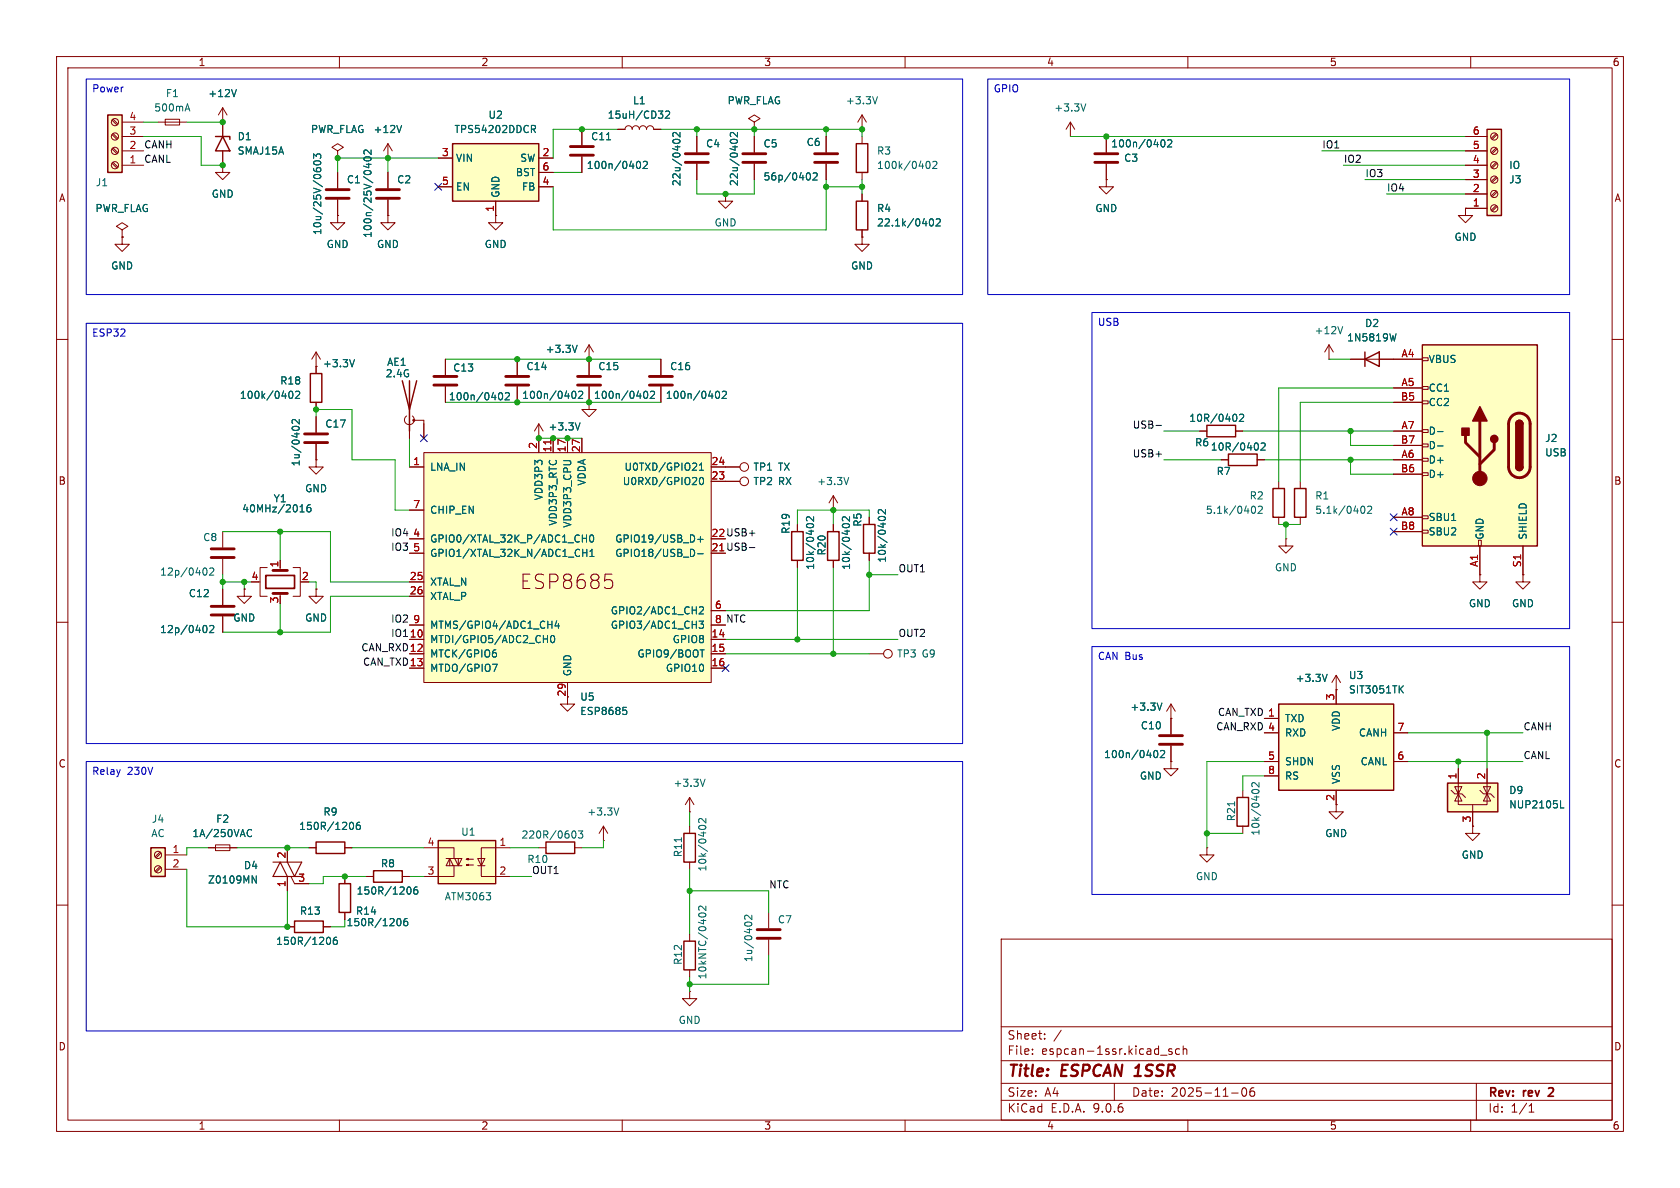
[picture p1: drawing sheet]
<svg xmlns="http://www.w3.org/2000/svg" width="297mm" height="210mm" viewBox="0 0 297 210" stroke-linecap="round" stroke-linejoin="round" font-family="sans-serif">
<g fill="none" stroke="#840000" stroke-width=".18">
<path d="M10 10h277v190h-277zM12 12h273v186h-273zM60 10v2M110 10v2M160 10v2M210 10v2M260 10v2M10 60h2M285 60h2M10 110h2M285 110h2M10 160h2"/>
<path d="M177 166h108v32h-108zM285 160h2M60 198v2M110 198v2M160 198v2M177 194.5h108M177 191.5h108M177 187.5h108M177 181.5h108M182.5 186.3v.1M182.5 185.5v.1M184.7 183.6v.1"/>
<path d="M184.7 182.8v.1M187.6 182.1l-1.3 2M197 191.5v3M205.2 186.5h1.1M207.2 185.5l-.4-.1-.2 .2 .1 .2 .5 .2v.3h-.6M208.5 185.5l-.4-.1-.3 .3v.4l.2 .2h.5M209.2 185.5l.2-.1 .3 .1 .1 .9M209.2 184.9v1.5M210 198v2M217.7 193.2h1.2M219.7 192.4l.2-.1a.81 .81 0 0 1 .6 .6 .81 .81 0 0 1-.3 .8l-.2 .1a.81 .81 0 0 1-.3-1.4zM221.7 192.3a.59 .59 0 0 0-.7 .6v.6l.1 .2 .4 .1 .2-.1 .1-.5-.1-.3h-.5l-.2 .3"/>
<path d="M260 198v2M261 191.5v6.5M270.3 196.6h.9M270.3 195.5l.4-.4v1.5"/>
</g>
<path d="M273.8 192.4h.1M274.6 192.9l-.9 .9h.9" fill="none" stroke="#840000" stroke-width=".3"/>
<path d="M200.5 190.2h1.2M201.1 188.5l-.4 .3" fill="none" stroke="#840000" stroke-width=".4"/>
<path d="M251.5 61h20.3v35.5h-20.3z" fill="#ffffc2"/>
<g fill="none" stroke="#840000" stroke-width=".18">
<path d="M189.2 24.1h.1M189.2 21.6l-.7 1.3M189.2 21.6l.8 1.3M189.2 21.6v2.5M195.6 31.8v1.2h1.2l-1.2 1.3-1.3-1.3h1.3M195.6 31.8h.1M195.6 24.1v2.8M195.6 29v2.8M259.1 36.8v1.3h1.2l-1.2 1.3-1.3-1.3h1.3M259.1 36.8h.1M71.9 73.5a.85 .85 0 0 0-.1 1.3 .85 .85 0 0 0 1.2 0 .85 .85 0 0 0-.1-1.3M72.4 72.4v5.1"/>
<path d="M73.2 74.3h1.7v3.2M78.7 63.5v2.8M78.7 68.3v2.8M91.4 63.5v2.8M91.4 68.3v2.8M95.2 77.5h.1M95.2 74.9l-.7 1.3M95.2 74.9l.8 1.3M95.2 74.9v2.6M212.1 76.2h1.3M218.4 76.2h1.3M234.9 63.5h.1"/>
<path d="M234.9 61l-.7 1.2M234.9 61l.8 1.2M234.9 61v2.5M238.8 63.5h12.7M246.4 68.6h5.1M246.4 71.1h5.1M246.4 76.2h5.1M246.4 78.7h5.1M251.5 63.2h1v.6h-1zM251.5 68.3h1v.5h-1zM251.5 70.9h1v.5h-1zM251.5 75.9h1v.6h-1z"/>
<path d="M251.5 78.5h1v.5h-1zM39.4 94v2.8M39.4 98.8v2.8M128.3 85.1h2.5M128.3 82.6h2.5M141 92.7v1.3M141 99.1v1.2M147.3 90.2h.1M147.3 87.6l-.7 1.3M147.3 87.6l.8 1.3M147.3 87.6v2.6M147.3 92.7v1.3"/>
<path d="M147.3 99.1v1.2M215.9 81.3h1.3M222.2 81.3h1.3M246.4 81.3h5.1M246.4 83.8h5.1M246.4 91.4h5.1M246.4 94h5.1M251.5 81h1v.5h-1zM251.5 83.6h1v.5h-1zM251.5 91.2h1v.5h-1zM251.5 93.7h1v.5h-1zM261.4 95.5h.5v1h-.5z"/>
<path d="M261.6 96.5v5.1M269.2 96.5v5.1M39.4 104.1v2.8M39.4 109v2.8M153.7 115.6h2.5M100.3 123.2v1.3h1.3l-1.3 1.2-1.2-1.2h1.2M36.8 149.9h5.1M38.1 149.4h2.5v1h-2.5zM50.8 149.9v2.5M50.8 154.9v2.6M51.4 154.9l.7 1.3h2.5M54.6 149.9h1.3"/>
<path d="M61 149.9h1.2M95.2 149.9h1.3M101.6 149.9h1.3M106.7 148.6h.1M106.7 146.1l-.8 1.2M106.7 146.1l.7 1.2M106.7 146.1v2.5M121.9 143.5h.1M121.9 141v2.5M121.9 146.1v1.2M121.9 152.4v1.3M121.9 141l-.7 1.2"/>
<path d="M121.9 141l.8 1.2"/>
<circle cx="131.6" cy="85.1" r=".76"/>
<circle cx="131.6" cy="82.5" r=".76"/>
<circle cx="157" cy="115.6" r=".76"/>
</g>
<g fill="none" stroke="#840000" stroke-width=".25">
<path d="M71.1 67.3l1.3 5.1 1.3-5.1M72.4 67.3v8.9M213.4 75.2h5v2h-5zM241.3 63.5l2.5-1.3v2.6zM241.3 62.2v2.6M251.5 61h20.3v35.5h-20.3zM268 74.9a.64 .64 0 0 1 .6-.6 .64 .64 0 0 1 .6 .6M140 94h2v5.1h-2zM146.3 94h2v5.1h-2zM217.2 80.3h5v2h-5zM268 82.6a.64 .64 0 0 0 .6 .6 .64 .64 0 0 0 .6-.6M55.9 148.8h5.1v2.1h-5.1z"/>
<path d="M96.5 148.8h5.1v2.1h-5.1zM120.9 147.3h2v5.1h-2z"/>
</g>
<g fill="none" stroke="#840000" stroke-width=".51">
<path d="M193.5 28.7h4.1M193.5 27.2h4.1M76.7 66.5h4.1M76.7 68.1h4.1M89.4 66.5h4.1M89.4 68.1h4.1M259.1 77v1.2l2.5 2.6M261.6 74.4v10.2M264.2 78.2v1.3l-2.6 2.5M267.3 73.6a1.91 1.91 0 0 1 2-.4 1.91 1.91 0 0 1 1.2 1.7v7.7a1.91 1.91 0 0 1-1.9 1.8 1.91 1.91 0 0 1-1.9-1.8v-7.8l.2-.7zM37.3 97h4.1M37.3 98.6h4.1"/>
<path d="M37.3 107.2h4.1M37.3 108.7h4.1"/>
</g>
<g fill="#840000" stroke="#840000" stroke-width=".25">
<path d="M268 74.9h1.2v7.7h-1.2z"/>
<path d="M268.2 74.5a.64 .64 0 0 1 .6-.2 .64 .64 0 0 1 .4 .6h-1.2z"/>
<path d="M268 82.6h1.2a.64 .64 0 0 1-.6 .6 .64 .64 0 0 1-.6-.6z"/>
<path d="M261.6 71.9l1.3 2.5h-2.6z"/>
<path d="M258.4 75.7h1.3v1.3h-1.3z"/>
<circle cx="264.2" cy="77.6" r=".63"/>
</g>
<g fill="#840000" stroke="#840000" stroke-width=".18">
<circle cx="261.6" cy="84.6" r="1.27"/>
<circle cx="73.2" cy="74.3" r=".18"/>
</g>
<g fill="none" stroke="#006464" stroke-width=".18">
<path d="M192 18.4l-.5 1.2M205.2 25.2l.1-.4 .2-.1a.68 .68 0 0 1 .5 .6 .68 .68 0 0 1-.5 .7l-.2-.1-.1-.4M206.4 24.8l.5-.1 .3 .4-.8 .9h.8M237.4 57.7l-.5 1.3M246.8 59l-.3 1.3M88.1 69.9l.1-.4 .2-.1a.68 .68 0 0 1 .5 .6 .68 .68 0 0 1-.5 .7l-.2-.1-.1-.4M89.3 69.5l.5-.1 .3 .4-.8 .9h.8M101.1 69.6l.1-.3 .2-.1a.68 .68 0 0 1 .4 .6 .68 .68 0 0 1-.4 .6l-.2-.1-.1-.4M102.3 69.3l.5-.1 .2 .3-.8 .9h.8M102.5 74.7l-.4 1.3M218.2 73.2a.68 .68 0 0 1 .5 .7 .68 .68 0 0 1-.5 .6M219.1 73.3l.5-.1 .3 .4-.8 .9h.8"/>
<path d="M222 78.3a.68 .68 0 0 1 .5 .6 .68 .68 0 0 1-.5 .7M222.9 78.4l.5-.1 .3 .4-.8 .9h.8M254.1 76.3h1M254.1 78.8h1M142.6 93.1v-.1a.68 .68 0 0 1 .6-.5 .68 .68 0 0 1 .6 .5v.1M143.8 91.4v.7l-.9-.7-.3 .2 .1 .5M149 93.1l-.1-.1a.68 .68 0 0 1 .7-.5 .68 .68 0 0 1 .6 .5l-.1 .1M150 84.4l-.4 1.3M150.2 91.4v.7l-.9-.7-.4 .2 .1 .5M36 100.5l.2-.1a.68 .68 0 0 1 .4 .6 .68 .68 0 0 1-.4 .7l-.2-.1M36 110.6h.2a.68 .68 0 0 1 .4 .6 .68 .68 0 0 1-.4 .6h-.2M37.1 100.5l.5-.1 .2 .4-.8 .9h.8"/>
<path d="M37.1 110.7l.5-.1 .2 .3-.8 .9h.8M124.6 137.7l-.4 1.3M43.7 147.4l.2 .4 .3 .1 .3-.1M44.5 146.8l-.3-.2-.3 .1-.2 .5M44.6 154.8l.7 1.3v-1.3M62 145.4h.1a.68 .68 0 0 1 .4 .6 .68 .68 0 0 1-.4 .6h-.1M63.6 145.4h-.4a.86 .86 0 0 0 0 1.2l.5-.1v-.4l-.2-.3h-.3l-.2 .3M101.3 146.9h.1a.68 .68 0 0 1 .4 .6 .68 .68 0 0 1-.4 .7l-.1-.1M102.2 146.9h.8l-.4 .5 .4 .1v.5l-.2 .2-.6-.2M109.4 142.8l-.4 1.3M120.5 148.1v.7M123.6 146.4l-.1-.1a.68 .68 0 0 1 .7-.4 .68 .68 0 0 1 .6 .4l-.1 .1"/>
<path d="M124.8 144.7v.8l-.9-.8-.4 .2 .1 .5"/>
</g>
<path d="M48.3 152.4h5l-1.2 2.5-1.3-2.5M50.8 154.9l-1.3-2.5-1.2 2.5h5" fill="none" stroke="#840000" stroke-width=".2"/>
<path d="M262.9 22.9h2.5v15.2h-2.5z" fill="#ffffc2"/>
<path d="M262.9 22.9h2.5v15.2h-2.5z" fill="none" stroke="#840000" stroke-width=".25"/>
<g fill="none" stroke="#840000" stroke-width=".18">
<path d="M259.1 36.8h3.8M259.1 34.3h3.8M259.1 31.8h3.8M259.1 29.2h3.8M259.1 26.7h3.8M259.1 24.1h3.8M264.5 36.3l-.9 .9M264.5 33.8l-.9 .8M264.5 31.2l-.9 .9M264.5 28.7l-.9 .8M264.5 26.2l-.9 .8M264.5 23.6l-.9 .9"/>
<path d="M264.7 36.5l-.9 .8M264.7 34l-.9 .8M264.7 31.4l-.9 .9M264.7 28.9l-.9 .8M264.7 26.3l-.9 .9M264.7 23.8l-.9 .8"/>
<circle cx="264.2" cy="29.2" r=".63"/>
<circle cx="264.2" cy="34.3" r=".63"/>
<circle cx="264.2" cy="31.7" r=".63"/>
<circle cx="264.2" cy="36.8" r=".63"/>
<circle cx="264.2" cy="26.7" r=".63"/>
<circle cx="264.2" cy="24.1" r=".63"/>
</g>
<path d="M255.9 138.4h8.9v5.1h-8.9z" fill="#ffffc2"/>
<path d="M255.9 138.4h8.9v5.1h-8.9z" fill="none" stroke="#840000" stroke-width=".25"/>
<path d="M256.5 139.7l.7 .6h1.2l.7 .7M257.8 139.7v.6l.6-1.2h-1.2l.6 1.2M257.8 135.9v4.4M261.6 139.7l.7 .6h1.2l.7 .7M262.3 139.1h1.2l-.6 1.2zM262.9 135.9v4.4M257.8 140.3v1.9h5.1v-1.9M257.8 140.3l.6 1.3h-1.2zM260.3 142.2v3.9M262.9 140.3l.6 1.3h-1.2z" fill="none" stroke="#840000" stroke-width=".18"/>
<path d="M275.9 142.8h.6" fill="none" stroke="#006464" stroke-width=".18"/>
<path d="M77.5 148.6h10.1v7.6h-10.1z" fill="#ffffc2"/>
<path d="M38.1 24.1h2.5v.5M39.4 24.1l1.2 2.6h-2.5zM77.5 148.6h10.1v7.6h-10.1z" fill="none" stroke="#840000" stroke-width=".25"/>
<g fill="none" stroke="#840000" stroke-width=".18">
<path d="M39.4 19.1v5M39.4 19.1l-.8 1.2M39.4 19.1l.7 1.2M27.9 21.6h5.1M29.2 21.1h2.5v1h-2.5zM39.4 21.6h.1M39.4 29.2v1.3h1.2l-1.2 1.3-1.3-1.3h1.3M39.4 29.2h.1M39.4 26.7v2.5M59.7 26.7l1-.7-1-.6-1 .6 1 .7v1.2M59.7 27.9h.1M59.7 30.5v2.8"/>
<path d="M59.7 35.3v2.8M68.6 27.9h.1M68.6 25.4l-.8 1.3M68.6 25.4l.7 1.3M68.6 25.4v2.5M68.6 30.5v2.8M68.6 35.3v2.8M102.9 22.9v2.8M102.9 27.7v2.8M21.6 40.6l1-.6-1-.6-1 .6 1 .6v1.3M21.6 41.9h.1M74.9 149.9h5.4v1.9"/>
<path d="M78.9 151.8h2.8l-.7 1.2-.6-1.2M79.5 151.8v1.2M80.1 153l-.6-1.2-.6 1.2h2.8M80.3 153v1.9h-5.4M81 151.8v1.2M82.4 151.9l.4-.1v.2l-.4-.1h1.3M82.4 152.9l.4-.1v.2l-.4-.1h1.3M84.5 151.8h1.2l-.6 1.2zM84.5 153h1.2M90.2 149.9h-5.1v5h5.1M121.9 175.3v1.2h1.3l-1.3 1.3-1.3-1.3h1.3M121.9 175.3h.1"/>
</g>
<g fill="none" stroke="#006464" stroke-width=".18">
<path d="M32.8 19.3h.6M33.1 18.4l.5 1.2M41.8 15.8l-.4 1.3M55.4 28v-.8l.5 .4 .1-.3h.6l.1 .2-.1 .5M55.4 29.8l.1 .3M55.6 28.5a.69 .69 0 0 1 1.1 .3 .72 .72 0 0 1-1.3-.1zM55.9 30.1v-.2l.3-.3 .4 .1 .1 .4M64.5 27.8a.69 .69 0 0 1 1.1 .3 .72 .72 0 0 1-1.3-.1zM64.8 29.1h.8M65.2 28.9v.8l-.9-.3M65.6 26.5v.8l-.9-.8-.4 .3 .2 .4M71 22.2l-.4 1.2"/>
<path d="M107.2 24.7h.8M112.5 29l.1-.4 .2-.1a.68 .68 0 0 1 .5 .7 .68 .68 0 0 1-.5 .6l-.2-.1-.1-.4M113.7 28.6l.5-.1 .2 .4-.7 .9h.7"/>
</g>
<path d="M57.7 33.5h4M57.7 35.1h4M66.5 33.5h4.1M66.5 35.1h4.1M100.8 25.9h4.1M100.8 27.4h4.1" fill="none" stroke="#840000" stroke-width=".51"/>
<path d="M19 20.3h2.6v10.2h-2.6z" fill="#ffffc2"/>
<path d="M19 20.3h2.6v10.2h-2.6zM120.9 166.4h2v5.1h-2z" fill="none" stroke="#840000" stroke-width=".25"/>
<g fill="none" stroke="#840000" stroke-width=".18">
<path d="M19.8 28.9l.9 .8M19.8 26.3l.9 .9M19.8 23.8l.9 .8M19.8 21.3l.9 .8M20 28.7l.9 .8M20 26.2l.9 .8M20 23.6l.9 .9M20 21.1l.9 .8M21.6 29.2h3.8M21.6 26.7h3.8M21.6 24.1h3.8M21.6 21.6h3.8"/>
<path d="M21.6 41.9v1.3h1.3l-1.3 1.3-1.3-1.3h1.3M21.6 41.9h.1M49.5 99.1v1.2M45.7 102.9h.3M47.2 100.3h-1.2v5.1h1.2M49.5 104.9v.5M51.8 100.3h1.3v5.1h-1.3M121.9 165.1v1.3M121.9 171.5v1.2M135.9 161.3v2.8M135.9 166.1v2.8"/>
<circle cx="20.3" cy="21.6" r=".63"/>
<circle cx="20.3" cy="29.2" r=".63"/>
<circle cx="20.3" cy="26.7" r=".63"/>
<circle cx="20.3" cy="24.1" r=".63"/>
</g>
<path d="M48.3 100.8h2.5M48.3 104.9h2.5M133.9 164.3h4M133.9 165.9h4" fill="none" stroke="#840000" stroke-width=".51"/>
<path d="M53 90.5h.8M53.3 89.4l.1-.2v1.3M54.9 89.2l-.4 .1a.86 .86 0 0 0 0 1.2l.4-.1 .1-.4-.3-.3h-.2l-.2 .3M123.5 161.8a.68 .68 0 0 1 .7-.4 .68 .68 0 0 1 .6 .4M124.8 160.2v.8l-.9-.8-.4 .2 .1 .5M131.6 163.3a.79 .79 0 0 1 1.3 0M132.9 161.8v.8l-.9-.8-.4 .2 .2 .5" fill="none" stroke="#006464" stroke-width=".18"/>
<path d="M47 101.7h5.1v2.3h-5.1z" fill="none" stroke="#840000" stroke-width=".3"/>
<path d="M26.7 149.9h2.5v5h-2.5z" fill="#ffffc2"/>
<path d="M26.7 149.9h2.5v5h-2.5zM66 153.9h5.1v2.1h-5.1z" fill="none" stroke="#840000" stroke-width=".25"/>
<g fill="none" stroke="#840000" stroke-width=".18">
<path d="M28.3 150.6l-.9 .9M28.3 153.2l-.9 .8M28.5 150.8l-.9 .8M28.5 153.3l-.9 .9M29.2 151.1h3.8M29.2 153.7h3.8M64.8 154.9h1.2M71.1 154.9h1.3"/>
<circle cx="27.9" cy="151.1" r=".63"/>
<circle cx="27.9" cy="153.7" r=".63"/>
</g>
<path d="M72.1 156.9l.1-.1a.68 .68 0 0 1 .5 .6 .68 .68 0 0 1-.5 .7l-.1-.1M73.8 156.8l-.4 .1a.86 .86 0 0 0 0 1.2l.4-.2 .1-.4-.3-.2h-.2l-.3 .2" fill="none" stroke="#006464" stroke-width=".18"/>
<path d="M74.9 80h50.8v40.7h-50.8z" fill="#ffffc2"/>
<g fill="none" stroke="#840000" stroke-width=".18">
<path d="M95.2 77.5v2.5M97.8 77.5v2.5M100.3 77.5v2.5M102.9 77.5v2.5M104.1 71.1v1.3h1.3l-1.3 1.3-1.2-1.3h1.2M104.1 71.1h.1M104.1 63.5v2.8M104.1 68.3v2.8M116.8 63.5v2.8M116.8 68.3v2.8M72.4 82.6h2.5M72.4 90.2h2.5"/>
<path d="M72.4 95.3h2.5M72.4 97.8h2.5M74.9 80h50.8v40.7h-50.8zM125.7 82.6h2.6M125.7 85.1h2.6M72.4 102.9h2.5M72.4 105.4h2.5M72.4 110.5h2.5M72.4 113h2.5M72.4 115.6h2.5M72.4 118.1h2.5M107 101.5h1.2"/>
<path d="M107.8 102.5l.5 .4v.7l-.5 .4M125.7 110.5h2.6M125.7 113h2.6M125.7 115.6h2.6M125.7 118.1h2.6M125.7 108h2.6M100.3 120.7v2.5M61 154.9v1.3M50.8 163.8h1.3M57.1 163.8h1.3M61 161.3v1.3"/>
</g>
<g fill="none" stroke="#006464" stroke-width=".18">
<path d="M113.8 69.6l.1-.3 .2-.1a.68 .68 0 0 1 .4 .6 .68 .68 0 0 1-.4 .6l-.2-.1-.1-.4M115 69.3l.5-.1 .2 .3-.8 .9h.8M126.5 69.6l.1-.3 .2-.1a.68 .68 0 0 1 .4 .6 .68 .68 0 0 1-.4 .6l-.2-.1-.1-.4M127.7 69.3l.5-.1 .2 .3-.8 .9h.8M103 94.6v1.2M103 95.2h.7M103 97.1v1.3M103 97.7h.7M103.7 94.6v1.2M103.7 97.1v1.3M104.3 98.4h.7M104.3 97.5l.4-.4v1.3"/>
<path d="M104.4 94.6h.1a.68 .68 0 0 1 .5 .6 .68 .68 0 0 1-.5 .6 .84 .84 0 0 1-.1-1.2zM122.6 97.2l.2 .4-.2 .7M123.3 95.3h1M123.3 97.9h1M123.6 83.1h.8M123.6 82.2l.4-.3v1.2M123.8 84.5l.1-.1a.68 .68 0 0 1 .5 .6 .68 .68 0 0 1-.5 .7l-.1-.2-.2-.3zM123.8 94.9v.9M87.1 117.4h.8l-.5 1.3M87.3 115.4h.2l.3 .2-.1 .4-.4 .1M87.7 114.9h-.4M96.1 112.9h.7"/>
<path d="M96.8 112.3v1.3M96.8 110.4h.8M97.5 112.4l.1-.1a.68 .68 0 0 1 .5 .7 .68 .68 0 0 1-.5 .6 .84 .84 0 0 1-.1-1.2zM97.6 109.8v1.3M98.4 109.7l-.3 .9h.8M98.7 110.2v.9M123.6 109.8h.8l-.5 .5 .4 .1v.5l-.2 .2-.5-.2M123.6 107.4l.5-.1 .3 .3-.8 .9h.8M123.8 114.9h.7M124.1 114.9v1.2M110.1 125h.6M110.3 125.5h.3l.2 .3-.1 .4-.4 .1"/>
<path d="M57.9 165.7h.1a.68 .68 0 0 1 .5 .6 .68 .68 0 0 1-.5 .6h-.1M59.5 165.7h-.3a.86 .86 0 0 0 0 1.2l.4-.1v-.4l-.2-.2h-.2l-.3 .2M70.3 162.4h.2a.68 .68 0 0 1 .4 .6 .68 .68 0 0 1-.4 .6h-.2M72 162.4h-.4a.86 .86 0 0 0 0 1.2l.4-.1 .1-.4-.2-.2h-.3l-.2 .2"/>
</g>
<path d="M97.4 77.8v.7" fill="none" stroke="#a90000" stroke-width=".18"/>
<path d="M59.9 156.2h2.1v5.1h-2.1zM52.1 162.8h5v2h-5z" fill="none" stroke="#840000" stroke-width=".25"/>
<path d="M102.1 66.5h4.1M102.1 68.1h4.1M114.8 66.5h4.1M114.8 68.1h4.1" fill="none" stroke="#840000" stroke-width=".51"/>
<path d="M80 25.4h15.2v10.2h-15.2z" fill="#ffffc2"/>
<path d="M80 25.4h15.2v10.2h-15.2zM151.4 25.4h2v5.1h-2zM151.4 35.6h2v5h-2zM54.9 66h2v5.1h-2zM152.7 92.7h2v5.1h-2zM225 86.4h2.1v5h-2.1zM228.9 86.4h2v5h-2z" fill="none" stroke="#840000" stroke-width=".25"/>
<g fill="none" stroke="#840000" stroke-width=".18">
<path d="M59.7 38.1v1.3h1.3l-1.3 1.2-1.3-1.2h1.3M59.7 38.1h.1M77.5 27.9h2.5M77.5 33h2.5M87.6 38.1v1.3h1.3l-1.3 1.2-1.2-1.2h1.2M87.6 38.1h.1M87.6 35.6v2.5M95.2 27.9h2.6M95.2 33h2.6M95.2 30.5h2.6M109.2 22.9h1.3a.64 .64 0 0 1 .6-.7 .64 .64 0 0 1 .7 .7 .64 .64 0 0 1 .6-.7 .64 .64 0 0 1 .6 .7 .64 .64 0 0 1 .7-.7 .64 .64 0 0 1 .6 .7 .64 .64 0 0 1 .6-.7 .64 .64 0 0 1 .7 .7h1.2M123.2 24.1v2.8"/>
<path d="M123.2 29v2.8M128.3 34.3v1.3h1.2l-1.2 1.2-1.3-1.2h1.3M128.3 34.3h.1M133.3 21.6l1.1-.6-1.1-.7-1 .7 1 .6v1.3M133.3 22.9h.1M133.3 24.1v2.8M133.3 29v2.8M146 24.1v2.8M146 29v2.8M152.4 22.9h.1M152.4 20.3v2.6M152.4 24.1v1.3"/>
<path d="M152.4 30.5v1.3M152.4 34.3v1.3M152.4 20.3l-.8 1.3M152.4 20.3l.8 1.3M152.4 41.9v1.3h1.3l-1.3 1.3-1.3-1.3h1.3M152.4 41.9h.1M152.4 40.6v1.3M55.9 64.8h.1M55.9 62.2v3.8M55.9 71.1v1.3M55.9 73.7v2.8M55.9 78.5v2.8"/>
<path d="M55.9 62.2l-.8 1.3M55.9 62.2l.7 1.3M104.1 63.5h.1M104.1 61l-.7 1.2M104.1 61l.8 1.2M104.1 61v2.5M55.9 81.3v1.3h1.2l-1.2 1.2-1.3-1.2h1.3M55.9 81.3h.1M153.7 91.4v1.3M153.7 97.8v1.3M226.1 85.1v1.3M226.1 91.4v1.3"/>
<path d="M227.3 95.3v1.2h1.3l-1.3 1.3-1.2-1.3h1.2M227.3 95.3h.1M229.9 85.1v1.3M229.9 91.4v1.3M43.2 104.1v1.3h1.2l-1.2 1.3-1.3-1.3h1.3M43.2 104.1h.1M55.9 104.1v1.3h1.2l-1.2 1.3-1.3-1.3h1.3M55.9 104.1h.1M261.6 101.6v1.3h1.3l-1.3 1.2-1.3-1.2h1.3M261.6 101.6h.1M269.2 101.6v1.3h1.3l-1.3 1.2-1.2-1.2h1.2M269.2 101.6h.1"/>
<path d="M207 127h.1M207 124.5l-.8 1.2M207 124.5l.8 1.2M207 124.5v2.5M213.4 149.9v1.2h1.2l-1.2 1.3-1.3-1.3h1.3M213.4 149.9h.1M260.3 146.1v1.2h1.3l-1.3 1.3-1.2-1.3h1.2M260.3 146.1h.1"/>
</g>
<g fill="none" stroke="#006464" stroke-width=".18">
<path d="M116.4 19.6h.8l-.5 .5M117.7 19.8l.4-.2 .3 .4-.8 .9h.8M155.1 17.1l-.4 1.3M93.9 22.2h.5l.3 .2-.1 .4h-.7M94.3 22.8l.4 .6M117.1 20.2l.1 .2-.1 .4M119 25.2l-.1-.2a.68 .68 0 0 1 .7-.4 .68 .68 0 0 1 .6 .4v.2M120.2 23.4v.8l-.9-.8-.4 .3 .2 .4M129.2 25.2l-.1-.2a.68 .68 0 0 1 .6-.4 .68 .68 0 0 1 .7 .4l-.1 .2M130.4 23.4v.8l-.9-.8-.4 .3 .1 .4M142.7 30.6h.1a.68 .68 0 0 1 .5 .6 .68 .68 0 0 1-.5 .6h-.1M143.8 30.7l.4-.1 .3 .3-.8 .9h.8"/>
<path d="M163.7 29l.1-.4 .2-.1a.68 .68 0 0 1 .4 .7 .68 .68 0 0 1-.4 .6l-.2-.1-.1-.4M164.4 38.8l.2-.1a.68 .68 0 0 1 .4 .6 .68 .68 0 0 1-.4 .6l-.2-.1-.1-.3zM164.9 28.6l.5-.1 .2 .4-.8 .9h.8M165.5 38.8l.5-.1 .2 .3-.7 .9h.7M51.1 69.6l.1-.3 .2-.1a.68 .68 0 0 1 .4 .6 .68 .68 0 0 1-.4 .6l-.2-.1-.1-.4M51.6 75.7a.79 .79 0 0 1 1.3 0M52.3 69.3l.4-.1 .3 .3-.8 .9h.8M52.9 74.2v.7l-.9-.7-.4 .2 .2 .5M62.7 63.6l-.5 1.2M102 61l-.4 1.3M155.3 91.8v-.1a.68 .68 0 0 1 .6-.4 .68 .68 0 0 1 .6 .4v.1M156.5 90.1v.8l-.9-.8-.3 .2 .1 .5"/>
<path d="M221.4 89.6l.1-.1a.68 .68 0 0 1 .5 .6 .68 .68 0 0 1-.5 .6l-.1-.1M222.4 89.6l.5-.1 .3 .3-.8 .9h.8M240.7 89.6l.2-.1a.68 .68 0 0 1 .4 .6 .68 .68 0 0 1-.4 .6l-.2-.1M241.8 89.6l.5-.1 .2 .3-.8 .9h.8M205.4 124.3l-.4 1.2"/>
</g>
<path d="M121.2 27.2h4M121.2 28.7h4M131.3 27.2h4.1M131.3 28.7h4.1M144 27.2h4.1M144 28.7h4.1M53.8 76.7h4.1M53.8 78.2h4.1" fill="none" stroke="#840000" stroke-width=".51"/>
<path d="M226.1 124.5h20.3v15.2h-20.3z" fill="#ffffc2"/>
<path d="M226.1 124.5h20.3v15.2h-20.3zM218.7 141h2v5.1h-2z" fill="none" stroke="#840000" stroke-width=".25"/>
<g fill="none" stroke="#840000" stroke-width=".18">
<path d="M39.4 29.2h.1M39.4 21.6h.1M39.4 21.6v2.5M39.4 26.7v2.5M59.7 27.9h.1M59.7 38.1h.1M59.7 30.5v2.8M59.7 35.3v2.8M68.6 38.1v1.3h1.2l-1.2 1.2-1.3-1.2h1.3M68.6 38.1h.1M68.6 27.9h.1M68.6 30.5v2.8"/>
<path d="M68.6 35.3v2.8M77.5 27.9h2.5M77.5 33h2.5M87.6 38.1h.1M87.6 35.6v2.5M95.2 27.9h2.6M95.2 33h2.6M95.2 30.5h2.6M102.9 22.9v2.8M102.9 27.7v2.8M109.2 22.9h1.3M115.6 22.9h1.2"/>
<path d="M123.2 24.1v2.8M123.2 29v2.8M133.3 22.9h.1M133.3 24.1v2.8M133.3 29v2.8M146 24.1v2.8M146 29v2.8M152.4 34.3v1.3M195.6 31.8h.1M195.6 24.1v2.8M195.6 29v2.8M259.1 36.8h.1"/>
<path d="M259.1 36.8h3.8M259.1 34.3h3.8M259.1 31.8h3.8M259.1 29.2h3.8M259.1 26.7h3.8M259.1 24.1h3.8M21.6 41.9h.1M152.4 41.9h.1M152.4 40.6v1.3M55.9 64.8h.1M55.9 64.8v1.2M55.9 71.1v1.3"/>
<path d="M55.9 73.7v2.8M55.9 78.5v2.8M72.4 74.9v2.6M74.9 74.9v2.6M78.7 63.5v2.8M78.7 68.3v2.8M91.4 63.5v2.8M91.4 68.3v2.8M95.2 77.5h.1M95.2 77.5v2.5M97.8 77.5v2.5M100.3 77.5v2.5"/>
<path d="M102.9 77.5v2.5M104.1 63.5h.1M104.1 71.1h.1M104.1 63.5v2.8M104.1 68.3v2.8M116.8 63.5v2.8M116.8 68.3v2.8M212.1 76.2h1.3M218.4 76.2h1.3M238.8 63.5h2.5M243.8 63.5h7.7M246.4 68.6h5.1"/>
<path d="M246.4 71.1h5.1M246.4 76.2h5.1M246.4 78.7h5.1M49.5 99.1v1.2M55.9 81.3h.1M72.4 82.6h2.5M72.4 90.2h2.5M72.4 95.3h2.5M72.4 97.8h2.5M125.7 82.6h5.1M125.7 85.1h5.1M141 92.7v1.3"/>
<path d="M141 99.1v1.2M147.3 92.7v1.3M147.3 99.1v1.2M153.7 91.4v1.3M153.7 97.8v1.3M215.9 81.3h1.3M222.2 81.3h1.3M246.4 81.3h5.1M246.4 83.8h5.1M246.4 91.4h5.1M246.4 94h5.1M261.6 96.5v5.1"/>
<path d="M269.2 96.5v5.1M39.4 104.1v2.8M39.4 109v2.8M43.2 104.1h.1M55.9 104.1h.1M72.4 102.9h2.5M72.4 105.4h2.5M72.4 110.5h2.5M72.4 113h2.5M72.4 115.6h2.5M72.4 118.1h2.5M125.7 110.5h2.6"/>
<path d="M125.7 113h2.6M125.7 115.6h2.6M125.7 118.1h2.6M125.7 108h2.6M236.2 119.4v5.1M236.2 119.4l-.7 1.3M236.2 119.4l.8 1.3M261.6 101.6h.1M269.2 101.6h.1M100.3 120.7v2.5M207 134.6v1.3h1.3l-1.3 1.3-1.3-1.3h1.3M207 134.6h.1"/>
<path d="M207 127h.1M207 127v2.8M207 131.8v2.8M219.7 139.7v1.3M223.5 127h2.6M223.5 129.5h2.6M223.5 134.6h2.6M223.5 137.2h2.6M236.2 121.9h.1M236.2 139.7v3.8h1.3l-1.3 1.3-1.3-1.3h1.3M246.4 129.5h2.5M246.4 134.6h2.5"/>
<path d="M257.8 135.9v2.5M262.9 135.9v2.5M36.8 149.9h1.3M40.6 149.9h1.3M50.8 149.9v2.5M50.8 154.9v2.6M52.1 156.2h2.5M54.6 149.9h1.3M61 154.9v1.3M61 149.9h1.2M64.8 154.9h1.2M71.1 154.9h1.3"/>
<path d="M219.7 146.1v1.2M260.3 146.1h.1M260.3 143.5v2.6M50.8 163.8h1.3M57.1 163.8h1.3M61 161.3v1.3"/>
</g>
<g fill="none" stroke="#006464" stroke-width=".18">
<path d="M41.8 15.8l-.4 1.3M116.4 19.6h.8l-.5 .5M117.7 19.8l.4-.2 .3 .4-.8 .9h.8M55.4 28v-.8l.5 .4 .1-.3h.6l.1 .2-.1 .5M55.4 29.8l.1 .3M55.6 28.5a.69 .69 0 0 1 1.1 .3 .72 .72 0 0 1-1.3-.1zM55.9 30.1v-.2l.3-.3 .4 .1 .1 .4M64.5 27.8a.69 .69 0 0 1 1.1 .3 .72 .72 0 0 1-1.3-.1zM64.8 29.1h.8M65.2 28.9v.8l-.9-.3M65.6 26.5v.8l-.9-.8-.4 .3 .2 .4M71 22.2l-.4 1.2"/>
<path d="M93.9 22.2h.5l.3 .2-.1 .4h-.7M94.3 22.8l.4 .6M107.2 24.7h.8M112.5 29l.1-.4 .2-.1a.68 .68 0 0 1 .5 .7 .68 .68 0 0 1-.5 .6l-.2-.1-.1-.4M113.7 28.6l.5-.1 .2 .4-.7 .9h.7M117.1 20.2l.1 .2-.1 .4M119 25.2l-.1-.2a.68 .68 0 0 1 .7-.4 .68 .68 0 0 1 .6 .4v.2M120.2 23.4v.8l-.9-.8-.4 .3 .2 .4M129.2 25.2l-.1-.2a.68 .68 0 0 1 .6-.4 .68 .68 0 0 1 .7 .4l-.1 .2M130.4 23.4v.8l-.9-.8-.4 .3 .1 .4M142.7 30.6h.1a.68 .68 0 0 1 .5 .6 .68 .68 0 0 1-.5 .6h-.1M143.8 30.7l.4-.1 .3 .3-.8 .9h.8"/>
<path d="M164.4 38.8l.2-.1a.68 .68 0 0 1 .4 .6 .68 .68 0 0 1-.4 .6l-.2-.1-.1-.3zM165.5 38.8l.5-.1 .2 .3-.7 .9h.7M205.2 25.2l.1-.4 .2-.1a.68 .68 0 0 1 .5 .6 .68 .68 0 0 1-.5 .7l-.2-.1-.1-.4M206.4 24.8l.5-.1 .3 .4-.8 .9h.8M246.8 59l-.3 1.3M51.1 69.6l.1-.3 .2-.1a.68 .68 0 0 1 .4 .6 .68 .68 0 0 1-.4 .6l-.2-.1-.1-.4M51.6 75.7a.79 .79 0 0 1 1.3 0M52.3 69.3l.4-.1 .3 .3-.8 .9h.8M52.9 74.2v.7l-.9-.7-.4 .2 .2 .5M62.7 63.6l-.5 1.2M88.1 69.9l.1-.4 .2-.1a.68 .68 0 0 1 .5 .6 .68 .68 0 0 1-.5 .7l-.2-.1-.1-.4M89.3 69.5l.5-.1 .3 .4-.8 .9h.8"/>
<path d="M101.1 69.6l.1-.3 .2-.1a.68 .68 0 0 1 .4 .6 .68 .68 0 0 1-.4 .6l-.2-.1-.1-.4M102 61l-.4 1.3M102.3 69.3l.5-.1 .2 .3-.8 .9h.8M102.5 74.7l-.4 1.3M113.8 69.6l.1-.3 .2-.1a.68 .68 0 0 1 .4 .6 .68 .68 0 0 1-.4 .6l-.2-.1-.1-.4M115 69.3l.5-.1 .2 .3-.8 .9h.8M126.5 69.6l.1-.3 .2-.1a.68 .68 0 0 1 .4 .6 .68 .68 0 0 1-.4 .6l-.2-.1-.1-.4M127.7 69.3l.5-.1 .2 .3-.8 .9h.8M218.2 73.2a.68 .68 0 0 1 .5 .7 .68 .68 0 0 1-.5 .6M219.1 73.3l.5-.1 .3 .4-.8 .9h.8M222 78.3a.68 .68 0 0 1 .5 .6 .68 .68 0 0 1-.5 .7M222.9 78.4l.5-.1 .3 .4-.8 .9h.8"/>
<path d="M254.1 76.3h1M254.1 78.8h1M53 90.5h.8M53.3 89.4l.1-.2v1.3M54.9 89.2l-.4 .1a.86 .86 0 0 0 0 1.2l.4-.1 .1-.4-.3-.3h-.2l-.2 .3M103 94.6v1.2M103 95.2h.7M103 97.1v1.3M103 97.7h.7M103.7 94.6v1.2M103.7 97.1v1.3M104.3 98.4h.7"/>
<path d="M104.3 97.5l.4-.4v1.3M104.4 94.6h.1a.68 .68 0 0 1 .5 .6 .68 .68 0 0 1-.5 .6 .84 .84 0 0 1-.1-1.2zM122.6 97.2l.2 .4-.2 .7M123.3 95.3h1M123.3 97.9h1M123.6 83.1h.8M123.6 82.2l.4-.3v1.2M123.8 84.5l.1-.1a.68 .68 0 0 1 .5 .6 .68 .68 0 0 1-.5 .7l-.1-.2-.2-.3zM123.8 94.9v.9M142.6 93.1v-.1a.68 .68 0 0 1 .6-.5 .68 .68 0 0 1 .6 .5v.1M143.8 91.4v.7l-.9-.7-.3 .2 .1 .5M149 93.1l-.1-.1a.68 .68 0 0 1 .7-.5 .68 .68 0 0 1 .6 .5l-.1 .1"/>
<path d="M150.2 91.4v.7l-.9-.7-.4 .2 .1 .5M155.3 91.8v-.1a.68 .68 0 0 1 .6-.4 .68 .68 0 0 1 .6 .4v.1M156.5 90.1v.8l-.9-.8-.3 .2 .1 .5M36 110.6h.2a.68 .68 0 0 1 .4 .6 .68 .68 0 0 1-.4 .6h-.2M37.1 110.7l.5-.1 .2 .3-.8 .9h.8M87.1 117.4h.8l-.5 1.3M87.3 115.4h.2l.3 .2-.1 .4-.4 .1M87.7 114.9h-.4M96.1 112.9h.7M96.8 112.3v1.3M96.8 110.4h.8M97.5 112.4l.1-.1a.68 .68 0 0 1 .5 .7 .68 .68 0 0 1-.5 .6 .84 .84 0 0 1-.1-1.2z"/>
<path d="M97.6 109.8v1.3M98.4 109.7l-.3 .9h.8M98.7 110.2v.9M123.6 109.8h.8l-.5 .5 .4 .1v.5l-.2 .2-.5-.2M123.6 107.4l.5-.1 .3 .3-.8 .9h.8M123.8 114.9h.7M124.1 114.9v1.2M234.6 119.2l-.4 1.3M110.1 125h.6M110.3 125.5h.3l.2 .3-.1 .4-.4 .1M204 133.1l.1-.3 .2-.1a.68 .68 0 0 1 .4 .6 .68 .68 0 0 1-.4 .6l-.2-.1-.1-.4M205.2 132.8l.5-.1 .2 .3-.8 .9h.8"/>
<path d="M205.4 124.3l-.4 1.2M222.6 138.3v.8l-.9-.8-.4 .3 .1 .5M247.5 121.8l.6 .7M248.1 121.2l-.7 .8M43.7 147.4l.2 .4 .3 .1 .3-.1M44.5 146.8l-.3-.2-.3 .1-.2 .5M44.6 154.8l.7 1.3v-1.3M62 145.4h.1a.68 .68 0 0 1 .4 .6 .68 .68 0 0 1-.4 .6h-.1M63.6 145.4h-.4a.86 .86 0 0 0 0 1.2l.5-.1v-.4l-.2-.3h-.3l-.2 .3M72.1 156.9l.1-.1a.68 .68 0 0 1 .5 .6 .68 .68 0 0 1-.5 .7l-.1-.1M73.8 156.8l-.4 .1a.86 .86 0 0 0 0 1.2l.4-.2 .1-.4-.3-.2h-.2l-.3 .2M218.3 141.7v.8"/>
<path d="M221.4 140.1l-.1-.1a.68 .68 0 0 1 .6-.5 .68 .68 0 0 1 .7 .5l-.1 .1M275.9 142.8h.6M57.9 165.7h.1a.68 .68 0 0 1 .5 .6 .68 .68 0 0 1-.5 .6h-.1M59.5 165.7h-.3a.86 .86 0 0 0 0 1.2l.4-.1v-.4l-.2-.2h-.2l-.3 .2M70.3 162.4h.2a.68 .68 0 0 1 .4 .6 .68 .68 0 0 1-.4 .6h-.2M72 162.4h-.4a.86 .86 0 0 0 0 1.2l.4-.1 .1-.4-.2-.2h-.3l-.2 .2"/>
</g>
<path d="M205 130h4M205 131.6h4" fill="none" stroke="#840000" stroke-width=".51"/>
<path d="M204.4 75.2h.9M132.5 96.8h1" fill="none" stroke="#0f0f0f" stroke-width=".18"/>
<g fill="none" stroke="#009600" stroke-width=".18">
<path d="M25.4 24.1h10.2v5.1h3.8M25.4 21.6h2.5M33 21.6h6.4M68.6 27.9v2.6M77.5 27.9h-17.8v2.6M97.8 30.5h5.1M109.2 22.9h-11.4v5M116.8 22.9h35.6v1.2M123.2 31.8v2.5h10.1v-2.5M123.2 22.9v1.2M133.3 22.9v1.2M146 31.8v8.8h-48.2v-7.6"/>
<path d="M146 22.9v1.2M146 33h6.4M152.4 31.8v2.5M189.2 24.1h69.9M233.7 26.7h25.4M237.5 29.2h21.6M241.3 31.8h17.8M245.1 34.3h14M55.9 73.7v-1.3h6.3v8.9h7.6v8.9h2.6M72.4 77.5v5.1M78.7 71.1h38.1M78.7 63.5h38.1"/>
<path d="M95.2 77.5h7.7M205.7 76.2h6.4M219.7 76.2h26.7M234.9 63.5h3.9M238.8 76.2v2.5h7.6M246.4 71.1h-16.5v14M246.4 68.6h-20.3v16.5M39.4 94h19v8.9h14M49.5 94v5.1M147.3 90.2v2.5M153.7 91.4v-1.2h-12.7v2.5M153.7 99.1v8.9h-25.4"/>
<path d="M205.7 81.3h10.2M223.5 81.3h22.9M226.1 92.7h3.8M227.3 92.7v2.6M238.8 81.3v2.5h7.6M39.4 101.6v2.5M39.4 102.9h5M43.2 102.9v1.2M49.5 106.7v5.1M54.6 102.9h1.3v1.2M72.4 105.4h-14v6.4h-19M128.3 115.6h25.4"/>
<path d="M128.3 113h30.4M141 100.3v12.7M147.3 100.3v15.3M153.7 101.6h5M223.5 134.6h-10.1v15.3M223.5 137.2h-3.8v2.5M248.9 134.6h20.3M248.9 129.5h20.3M257.8 134.6v1.3M262.9 129.5v6.4M33 153.7v10.1h17.8v-6.3M36.8 149.9h-3.8v1.2"/>
<path d="M41.9 149.9h12.7M62.2 149.9h12.7M64.8 154.9h-7.7v1.3h-2.5M72.4 154.9h2.5M90.2 154.9h3.8M90.2 149.9h5M106.7 148.6v1.3h-3.8M121.9 157.5h14v3.8M121.9 143.5v2.6M121.9 153.7v11.4M213.4 147.3h6.3M58.4 163.8h2.6"/>
<path d="M121.9 172.7v2.6M135.9 168.9v5.1h-14"/>
</g>
<path d="M76.9 32.4l1.2 1.2M78.1 32.4l-1.2 1.2M74.3 76.9l1.2 1.2M75.5 76.9l-1.2 1.2M245.8 90.8l1.2 1.2M245.8 93.4l1.2 1.2M247 90.8l-1.2 1.2M247 93.4l-1.2 1.2M127.7 117.5l1.2 1.2M128.9 117.5l-1.2 1.2" fill="none" stroke="#000084" stroke-width=".18"/>
<path d="M15.2 14h155v38.1h-155zM174.6 14h102.9v38.1h-102.9zM15.2 57.2h155v74.2h-155zM193 55.2h84.5v55.9h-84.5zM193 114.3h84.5v43.8h-84.5zM15.2 134.6h155v47.6h-155z" fill="none" stroke="#0000c2" stroke-width=".18"/>
<path d="M97.4 77.8v.7" fill="none" stroke="#a90000" stroke-width=".18"/>
<g fill="#009600" stroke="#009600" stroke-width=".18">
<circle cx="146" cy="22.9" r=".46"/>
<circle cx="152.4" cy="22.9" r=".46"/>
<circle cx="133.3" cy="22.9" r=".46"/>
<circle cx="128.3" cy="34.3" r=".46"/>
<circle cx="146" cy="33" r=".46"/>
<circle cx="152.4" cy="33" r=".46"/>
<circle cx="257.8" cy="134.6" r=".46"/>
<circle cx="262.9" cy="129.5" r=".46"/>
<circle cx="227.3" cy="92.7" r=".46"/>
<circle cx="213.4" cy="147.3" r=".46"/>
<circle cx="195.6" cy="24.1" r=".46"/>
<circle cx="238.8" cy="81.3" r=".46"/>
<circle cx="238.8" cy="76.2" r=".46"/>
<circle cx="147.3" cy="90.2" r=".46"/>
<circle cx="153.7" cy="101.6" r=".46"/>
<circle cx="147.3" cy="115.6" r=".46"/>
<circle cx="141" cy="113" r=".46"/>
<circle cx="102.9" cy="22.9" r=".46"/>
<circle cx="123.2" cy="22.9" r=".46"/>
<circle cx="39.4" cy="21.6" r=".46"/>
<circle cx="50.8" cy="149.9" r=".46"/>
<circle cx="50.8" cy="163.8" r=".46"/>
<circle cx="61" cy="154.9" r=".46"/>
<circle cx="121.9" cy="174" r=".46"/>
<circle cx="100.3" cy="77.5" r=".46"/>
<circle cx="91.4" cy="63.5" r=".46"/>
<circle cx="91.4" cy="71.1" r=".46"/>
<circle cx="104.1" cy="63.5" r=".46"/>
<circle cx="104.1" cy="71.1" r=".46"/>
<circle cx="95.2" cy="77.5" r=".46"/>
<circle cx="97.8" cy="77.5" r=".46"/>
<circle cx="49.5" cy="111.8" r=".46"/>
<circle cx="121.9" cy="157.5" r=".46"/>
<circle cx="39.4" cy="29.2" r=".46"/>
<circle cx="68.6" cy="27.9" r=".46"/>
<circle cx="59.7" cy="27.9" r=".46"/>
<circle cx="39.4" cy="102.9" r=".46"/>
<circle cx="55.9" cy="72.4" r=".46"/>
<circle cx="49.5" cy="94" r=".46"/>
<circle cx="43.2" cy="102.9" r=".46"/>
</g>
<text font-size="3.5" fill="#840000" x="91.9" y="104.4">ESP8685</text>
<g font-size="2.8" fill="#840000">
<text x="178" y="190.9">Title:</text>
<text x="187.7" y="190.9">ESPCAN</text>
<text x="201.5" y="190.9">1SSR</text>
</g>
<g font-size="2.1" fill="#840000">
<text x="178" y="184">Sheet:</text>
<text x="178" y="186.7">File:</text>
<text x="184.1" y="186.7">espcan-1ssr.kicad_sch</text>
<text x="178" y="196.9">KiCad</text>
<text x="178" y="194.1">Size:</text>
<text x="184.7" y="194.1">A4</text>
<text x="185.7" y="196.9">E.D.A.</text>
<text x="193.3" y="196.9">9.0.6</text>
<text x="200" y="194.1">Date:</text>
<text x="207" y="194.1">2025-11-06</text>
<text x="263" y="194.3">Rev:</text>
<text x="263" y="196.9">Id:</text>
<text x="267.1" y="196.9">1/1</text>
<text x="269.4" y="194.3">rev</text>
<text x="274.5" y="194.3">2</text>
</g>
<g font-size="1.8" fill="#840000">
<text x="35" y="11.9">1</text>
<text x="85" y="11.9">2</text>
<text x="135" y="11.9">3</text>
<text x="185" y="11.9">4</text>
<text x="235" y="11.9">5</text>
<text x="285" y="11.9">6</text>
<text x="10.3" y="35.9">A</text>
<text x="285.3" y="35.9">A</text>
<text x="10.3" y="85.9">B</text>
<text x="285.3" y="85.9">B</text>
<text x="125.7" y="95">22 USB+</text>
<text x="100.1" y="123.2" transform="rotate(-90 100.1 123.2)">29</text>
<text x="10.3" y="135.9">C</text>
<text x="285.3" y="135.9">C</text>
<text x="10.3" y="185.9">D</text>
<text x="285.3" y="185.9">D</text>
<text x="35" y="199.9">1</text>
<text x="85" y="199.9">2</text>
<text x="135" y="199.9">3</text>
<text x="185" y="199.9">4</text>
<text x="235" y="199.9">5</text>
<text x="285" y="199.9">6</text>
</g>
<g font-size="1.8" fill="#0000c2">
<text x="16.2" y="16.6">Power</text>
<text x="175.6" y="16.6">GPIO</text>
<text x="16.2" y="59.8">ESP32</text>
<text x="194" y="57.9">USB</text>
<text x="194" y="117">CAN Bus</text>
<text x="16.2" y="137.3">Relay</text>
<text x="22.5" y="137.3">230V</text>
</g>
<g font-size="1.8" fill="#006464">
<text x="29.2" y="17.4">F1</text>
<text x="36.7" y="17.4">+12V</text>
<text x="27.2" y="19.9">500mA</text>
<text x="54.9" y="23.7">PWR_FLAG</text>
<text x="65.9" y="23.7">+12V</text>
<text x="80.2" y="23.7">TPS54202DDCR</text>
<text x="86.3" y="21.2">U2</text>
<text x="107.3" y="21.2">15uH/CD32</text>
<text x="111.8" y="18.6">L1</text>
<text x="128.5" y="18.6">PWR_FLAG</text>
<text x="149.5" y="18.6">+3.3V</text>
<text x="186.3" y="19.9">+3.3V</text>
<text x="41.9" y="25">D1</text>
<text x="41.9" y="27.5">SMAJ15A</text>
<text x="80.5" y="28.8">VIN</text>
<text x="91.9" y="28.8">SW</text>
<text x="104.4" y="25">C11</text>
<text x="124.7" y="26.3">C4</text>
<text x="134.9" y="26.3">C5</text>
<text x="142.5" y="26">C6</text>
<text x="154.9" y="27.5">R3</text>
<text x="196.4" y="26.3">100n/0402</text>
<text x="198.6" y="28.8">C3</text>
<text x="16.8" y="33.1">J1</text>
<text x="37.3" y="35.2">GND</text>
<text x="61.2" y="32.6">C1</text>
<text x="70.1" y="32.6">C2</text>
<text x="80.5" y="33.9">EN</text>
<text x="88.5" y="35.1" transform="rotate(-90 88.5 35.1)">GND</text>
<text x="91.1" y="31.3">BST</text>
<text x="92.2" y="33.9">FB</text>
<text x="103.6" y="30.1">100n/0402</text>
<text x="120.5" y="33" transform="rotate(-90 120.5 33)">22u/0402</text>
<text x="130.7" y="33" transform="rotate(-90 130.7 33)">22u/0402</text>
<text x="134.9" y="32.1">56p/0402</text>
<text x="154.9" y="30.1">100k/0402</text>
<text x="266.7" y="32.6">J3</text>
<text x="266.7" y="30.1">IO</text>
<text x="16.8" y="37.7">PWR_FLAG</text>
<text x="57" y="41.6" transform="rotate(-90 57 41.6)">10u/25V/0603</text>
<text x="126.2" y="40.2">GND</text>
<text x="154.9" y="37.7">R4</text>
<text x="154.9" y="40.2">22.1k/0402</text>
<text x="193.5" y="37.7">GND</text>
<text x="19.6" y="47.9">GND</text>
<text x="57.7" y="44">GND</text>
<text x="65.9" y="42.2" transform="rotate(-90 65.9 42.2)">100n/25V/0402</text>
<text x="66.5" y="44">GND</text>
<text x="85.6" y="44">GND</text>
<text x="150.4" y="47.9">GND</text>
<text x="257" y="42.8">GND</text>
<text x="232.3" y="59.3">+12V</text>
<text x="241.2" y="58">D2</text>
<text x="57" y="65.1">+3.3V</text>
<text x="68.3" y="64.9">AE1</text>
<text x="80" y="65.9">C13</text>
<text x="93" y="65.6">C14</text>
<text x="96.4" y="62.6">+3.3V</text>
<text x="105.7" y="65.6">C15</text>
<text x="118.4" y="65.6">C16</text>
<text x="238.1" y="60.6">1N5819W</text>
<text x="252.5" y="64.4">VBUS</text>
<text x="42.3" y="70.7">100k/0402</text>
<text x="49.4" y="68.2">R18</text>
<text x="68.1" y="66.9">2.4G</text>
<text x="79.3" y="71">100n/0402</text>
<text x="92.2" y="70.7">100n/0402</text>
<text x="104.9" y="70.7">100n/0402</text>
<text x="117.6" y="70.7">100n/0402</text>
<text x="252.5" y="69.4">CC1</text>
<text x="252.5" y="72">CC2</text>
<text x="57.4" y="75.8">C17</text>
<text x="96.9" y="76.3">+3.3V</text>
<text x="210.1" y="74.8">10R/0402</text>
<text x="252.5" y="77.1">D-</text>
<text x="53.2" y="82.5" transform="rotate(-90 53.2 82.5)">1u/0402</text>
<text x="75.9" y="83.4">LNA_IN</text>
<text x="110.3" y="83.4">U0TXD/GPIO21</text>
<text x="133.1" y="83.4">TP1 TX</text>
<text x="211.2" y="79.1">R6</text>
<text x="214" y="79.9">10R/0402</text>
<text x="252.5" y="79.6">D-</text>
<text x="252.5" y="82.1">D+</text>
<text x="273.1" y="78.3">J2</text>
<text x="273.1" y="80.9">USB</text>
<text x="48.3" y="89">Y1</text>
<text x="53.8" y="87.2">GND</text>
<text x="96.1" y="88.5" transform="rotate(-90 96.1 88.5)">VDD3P3</text>
<text x="103.7" y="85.9" transform="rotate(-90 103.7 85.9)">VDDA</text>
<text x="110" y="86">U0RXD/GPIO20</text>
<text x="133.1" y="86">TP2 RX</text>
<text x="144.4" y="86">+3.3V</text>
<text x="215" y="84.2">R7</text>
<text x="220.8" y="88.5">R2</text>
<text x="232.4" y="88.5">R1</text>
<text x="252.5" y="84.7">D+</text>
<text x="35.8" y="95.9">C8</text>
<text x="42.7" y="90.8">40MHz/2016</text>
<text x="75.9" y="91">CHIP_EN</text>
<text x="98.7" y="93" transform="rotate(-90 98.7 93)">VDD3P3_RTC</text>
<text x="101.2" y="93.4" transform="rotate(-90 101.2 93.4)">VDD3P3_CPU</text>
<text x="139.8" y="94.5" transform="rotate(-90 139.8 94.5)">R19</text>
<text x="152.5" y="93.2" transform="rotate(-90 152.5 93.2)">R5</text>
<text x="213.1" y="91">5.1k/0402</text>
<text x="232.4" y="91">5.1k/0402</text>
<text x="252.5" y="92.3">SBU1</text>
<text x="252.5" y="94.8">SBU2</text>
<text x="262.5" y="95.5" transform="rotate(-90 262.5 95.5)">GND</text>
<text x="270.1" y="95.5" transform="rotate(-90 270.1 95.5)">SHIELD</text>
<text x="28.2" y="102">12p/0402</text>
<text x="75.9" y="96.1">GPIO0/XTAL_32K_P/ADC1_CH0</text>
<text x="75.9" y="98.7">GPIO1/XTAL_32K_N/ADC1_CH1</text>
<text x="108.7" y="96.1">GPIO19/USB_D+</text>
<text x="108.7" y="98.7">GPIO18/USB_D-</text>
<text x="144.1" y="100.8" transform="rotate(-90 144.1 100.8)">10k/0402</text>
<text x="146.2" y="98.3" transform="rotate(-90 146.2 98.3)">R20</text>
<text x="150.5" y="100.8" transform="rotate(-90 150.5 100.8)">10k/0402</text>
<text x="156.8" y="99.6" transform="rotate(-90 156.8 99.6)">10k/0402</text>
<text x="225.3" y="101.2">GND</text>
<text x="33.3" y="105.8">C12</text>
<text x="75.9" y="103.7">XTAL_N</text>
<text x="75.9" y="106.3">XTAL_P</text>
<text x="259.6" y="107.5">GND</text>
<text x="267.2" y="107.5">GND</text>
<text x="28.2" y="112.1">12p/0402</text>
<text x="41.1" y="110.1">GND</text>
<text x="53.8" y="110.1">GND</text>
<text x="75.9" y="111.4">MTMS/GPIO4/ADC1_CH4</text>
<text x="75.9" y="113.9">MTDI/GPIO5/ADC2_CH0</text>
<text x="107.9" y="108.8">GPIO2/ADC1_CH2</text>
<text x="107.9" y="111.4">GPIO3/ADC1_CH3</text>
<text x="118.8" y="113.9">GPIO8</text>
<text x="75.9" y="116.4">MTCK/GPIO6</text>
<text x="75.9" y="119">MTDO/GPIO7</text>
<text x="101.2" y="119.6" transform="rotate(-90 101.2 119.6)">GND</text>
<text x="112.6" y="116.4">GPIO9/BOOT</text>
<text x="117.6" y="119">GPIO10</text>
<text x="158.5" y="116.4">TP3 G9</text>
<text x="102.5" y="124.1">U5</text>
<text x="199.7" y="125.8">+3.3V</text>
<text x="229" y="120.8">+3.3V</text>
<text x="238.4" y="122.8">SIT3051TK</text>
<text x="238.4" y="120.2">U3</text>
<text x="102.5" y="126.6">ESP8685</text>
<text x="201.6" y="129.1">C10</text>
<text x="227.1" y="127.9">TXD</text>
<text x="227.1" y="130.4">RXD</text>
<text x="237.1" y="129.3" transform="rotate(-90 237.1 129.3)">VDD</text>
<text x="240.1" y="130.4">CANH</text>
<text x="195.1" y="134.2">100n/0402</text>
<text x="227.1" y="135.5">SHDN</text>
<text x="240.4" y="135.5">CANL</text>
<text x="119" y="139.3">+3.3V</text>
<text x="201.4" y="138">GND</text>
<text x="227.1" y="138">RS</text>
<text x="237.1" y="138.7" transform="rotate(-90 237.1 138.7)">VSS</text>
<text x="266.7" y="140.6">D9</text>
<text x="266.7" y="143.1">NUP2105L</text>
<text x="26.7" y="148.2">AC</text>
<text x="26.7" y="145.6">J4</text>
<text x="33.9" y="148.2">1A/250VAC</text>
<text x="38.1" y="145.6">F2</text>
<text x="52.8" y="146.9">150R/1206</text>
<text x="57.1" y="144.4">R9</text>
<text x="81.4" y="147.9">U1</text>
<text x="92.1" y="148.4">220R/0603</text>
<text x="103.7" y="144.4">+3.3V</text>
<text x="218.5" y="145.3" transform="rotate(-90 218.5 145.3)">R21</text>
<text x="222.9" y="147.8" transform="rotate(-90 222.9 147.8)">10k/0402</text>
<text x="234.2" y="148.2">GND</text>
<text x="43" y="153.8">D4</text>
<text x="67.2" y="153.5">R8</text>
<text x="120.8" y="151.6" transform="rotate(-90 120.8 151.6)">R11</text>
<text x="125.1" y="154.2" transform="rotate(-90 125.1 154.2)">10k/0402</text>
<text x="211.3" y="155.8">GND</text>
<text x="258.3" y="152">GND</text>
<text x="36.7" y="156.4">Z0109MN</text>
<text x="52.9" y="161.9">R13</text>
<text x="62.8" y="161.9">R14</text>
<text x="62.9" y="158.3">150R/1206</text>
<text x="78.5" y="159.4">ATM3063</text>
<text x="48.7" y="167.2">150R/1206</text>
<text x="61.2" y="163.9">150R/1206</text>
<text x="137.4" y="163.4">C7</text>
<text x="120.8" y="170.7" transform="rotate(-90 120.8 170.7)">R12</text>
<text x="125.1" y="173.2" transform="rotate(-90 125.1 173.2)">10kNTC/0402</text>
<text x="133.2" y="170.2" transform="rotate(-90 133.2 170.2)">1u/0402</text>
<text x="119.9" y="181.2">GND</text>
</g>
<g font-size="1.8" fill="#a90000">
<text x="22.8" y="23.9">3</text>
<text x="22.8" y="21.3">4</text>
<text x="260.3" y="23.9">6</text>
<text x="22.8" y="29">1</text>
<text x="22.8" y="26.4">2</text>
<text x="78" y="27.7">3</text>
<text x="95.8" y="27.7">2</text>
<text x="260.3" y="29">4</text>
<text x="260.3" y="26.4">5</text>
<text x="78" y="32.8">5</text>
<text x="95.8" y="30.2">6</text>
<text x="95.8" y="32.8">4</text>
<text x="260.3" y="34">2</text>
<text x="260.3" y="31.5">3</text>
<text x="87.4" y="37.5" transform="rotate(-90 87.4 37.5)">1</text>
<text x="260.3" y="36.6">1</text>
<text x="247.7" y="63.2">A4</text>
<text x="247.6" y="70.9">B5</text>
<text x="247.7" y="68.3">A5</text>
<text x="247.7" y="75.9">A7</text>
<text x="73" y="82.3">1</text>
<text x="95" y="79.4" transform="rotate(-90 95 79.4)">2</text>
<text x="97.5" y="80.1" transform="rotate(-90 97.5 80.1)">11</text>
<text x="100.1" y="80.1" transform="rotate(-90 100.1 80.1)">17</text>
<text x="102.6" y="80.1" transform="rotate(-90 102.6 80.1)">27</text>
<text x="125.7" y="82.3">24</text>
<text x="247.6" y="78.5">B7</text>
<text x="247.6" y="83.6">B6</text>
<text x="247.7" y="81">A6</text>
<text x="73" y="89.9">7</text>
<text x="125.7" y="84.8">23</text>
<text x="73" y="95">4</text>
<text x="125.7" y="95">22</text>
<text x="247.6" y="93.7">B8</text>
<text x="247.7" y="91.2">A8</text>
<text x="49.3" y="100.4" transform="rotate(-90 49.3 100.4)">1</text>
<text x="73" y="97.5">5</text>
<text x="125.7" y="97.5">21 USB-</text>
<text x="125.7" y="97.5">21</text>
<text x="261.4" y="100.3" transform="rotate(-90 261.4 100.3)">A1</text>
<text x="269" y="100.4" transform="rotate(-90 269 100.4)">S1</text>
<text x="44.4" y="102.6">4</text>
<text x="49.3" y="106.8" transform="rotate(-90 49.3 106.8)">3</text>
<text x="53.3" y="102.6">2</text>
<text x="72.3" y="102.6">25</text>
<text x="72.3" y="105.2">26</text>
<text x="126.3" y="107.7">6</text>
<text x="72.3" y="112.8">10</text>
<text x="73" y="110.2">9</text>
<text x="125.7" y="112.8">14</text>
<text x="126.3" y="110.2">8</text>
<text x="72.3" y="115.3">12</text>
<text x="72.3" y="117.9">13</text>
<text x="125.7" y="115.3">15</text>
<text x="125.7" y="117.9">16</text>
<text x="236" y="123.9" transform="rotate(-90 236 123.9)">3</text>
<text x="224.1" y="126.7">1</text>
<text x="224.1" y="129.3">4</text>
<text x="246.9" y="129.3">7</text>
<text x="224.1" y="134.4">5</text>
<text x="224.1" y="136.9">8</text>
<text x="246.9" y="134.4">6</text>
<text x="257.6" y="137.9" transform="rotate(-90 257.6 137.9)">1</text>
<text x="262.6" y="137.9" transform="rotate(-90 262.6 137.9)">2</text>
<text x="236" y="141.7" transform="rotate(-90 236 141.7)">2</text>
<text x="75.5" y="149.6">4</text>
<text x="88.2" y="149.6">1</text>
<text x="260.1" y="145.5" transform="rotate(-90 260.1 145.5)">3</text>
<text x="30.4" y="150.9">1</text>
<text x="30.4" y="153.4">2</text>
<text x="50.5" y="151.8" transform="rotate(-90 50.5 151.8)">2</text>
<text x="52.6" y="156">3</text>
<text x="75.5" y="154.7">3</text>
<text x="88.2" y="154.7">2</text>
<text x="50.5" y="156.9" transform="rotate(-90 50.5 156.9)">1</text>
</g>
<g font-size="1.8" fill="#0f0f0f">
<text x="25.4" y="28.9">CANL</text>
<text x="25.4" y="26.3">CANH</text>
<text x="233.7" y="26.3">IO1</text>
<text x="237.5" y="28.9">IO2</text>
<text x="241.3" y="31.4">IO3</text>
<text x="245.1" y="33.9">IO4</text>
<text x="200.2" y="75.9">USB-</text>
<text x="200.2" y="80.9">USB+</text>
<text x="69" y="94.9">IO4</text>
<text x="69" y="97.4">IO3</text>
<text x="158.7" y="101.3">OUT1</text>
<text x="69" y="112.7">IO1</text>
<text x="69" y="110.1">IO2</text>
<text x="126.3" y="110.2">8 NTC</text>
<text x="158.7" y="112.7">OUT2</text>
<text x="63.8" y="115.2">CAN_RXD12</text>
<text x="64.1" y="117.8">CAN_TXD13</text>
<text x="214.9" y="129.2">CAN_RXD 4</text>
<text x="215.2" y="126.7">CAN_TXD 1</text>
<text x="269.2" y="129.2">CANH</text>
<text x="269.2" y="134.3">CANL</text>
<text x="93.1" y="152.8">R10</text>
<text x="94" y="154.6">OUT1</text>
<text x="135.9" y="157.1">NTC</text>
</g>
</svg>
